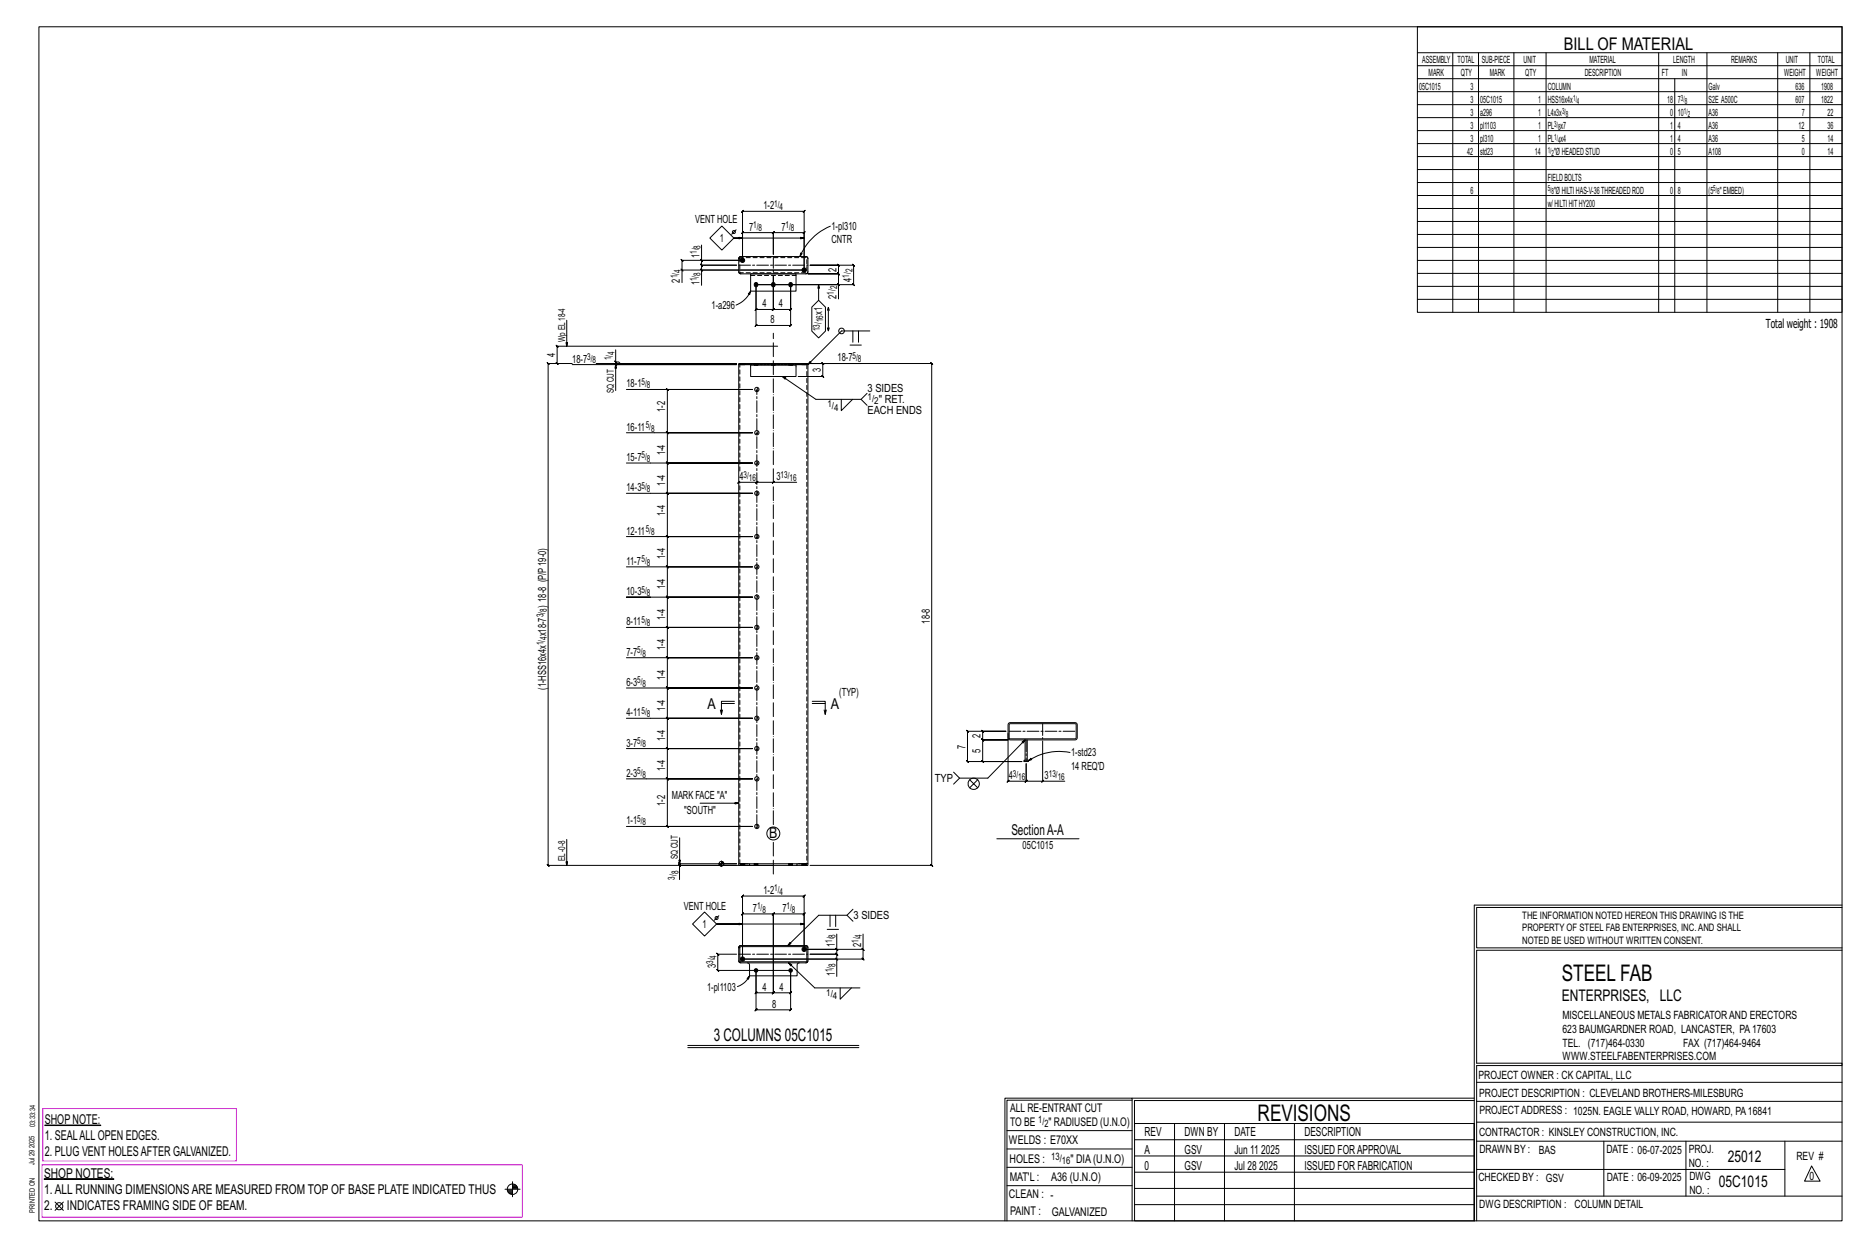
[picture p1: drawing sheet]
<svg xmlns="http://www.w3.org/2000/svg" width="914mm" height="610mm" viewBox="0 0 914 610" stroke-linecap="round" stroke-linejoin="round" font-family="sans-serif">
<g fill="#000" stroke="#000" stroke-width=".49">
<path d="M22 550l27 1zM22 577h34z"/>
<circle cx="363" cy="127" r="1.1"/>
<circle cx="370" cy="139" r="1"/>
<circle cx="378" cy="139" r="1"/>
<circle cx="387" cy="139" r="1"/>
<circle cx="394" cy="132" r="1.1"/>
<circle cx="363" cy="469" r="1.1"/>
<circle cx="370" cy="475" r=".9"/>
<circle cx="387" cy="475" r=".9"/>
<circle cx="394" cy="464" r="1.1"/>
</g>
<g fill="none" stroke="#000" stroke-width=".49">
<path d="M19 13h883v584h-883zM694 13h208v140h-208zM694 26h208M694 32h208M694 39h208M711 26v127M724 26v127M741 26v127M757 26v127M812 26v127M820 39v114M836 26v127"/>
<path d="M870 26v127M886 26v127M694 45h208M694 51h208M694 58h208M694 64h208M694 70h208M694 77h208M694 83h208M694 89h208M694 96h208M343 120v7h20h-29h-1l1 1v-1v5"/>
<path d="M353 111l6 5-6 6-6-6zM360 112l-2 3M363 116h-4h35M406 111a27 27 0 0 0-14 15M694 102h208M694 108h208M694 115h208M333 132l1 1zM334 138v-6h60v-18v-1l-1 1h1h-15v-1l-1 1h1v10v-10v-1l-1 1h1h-16l1-1-1 1v13v-24v1l1-1h-1h31l-1 1 1-1v29h-51v8M343 132l1 1zM343 127l1 1zM343 127v3v-1l1 1h-1h18h-18v-1l1 1h-1v2"/>
<path d="M362 133h.1M362 134h.1M362 126v1M362 126h32l1 1v6l-1 1h-31l-1-1v-6zM362 134h1M363 126h-1M367 134h23v8h-23zM392 124h1l-1 2zM394 126h1M395 126h.1M395 134h-1M395 126v1"/>
<path d="M395 133h.1M401 139v8M410 139l1 1zM410 139v-5h1l-1-1v1h-15h15h1l-1-1v1v-4h1l-1-1v1h-13h21l-1-1 1 1v9h-1l1 1v-1h-48v12v1l1-1h-1h9l-1 1 1-1v-16v16l-1 1 1-1h8v1l1-1h-1v-12v20h1l-1 1v-1h-17h1l-1 1v-1v-20h40v7M694 121h208M694 127h208M694 134h208M277 157v12M367 142v2h-1zM367 142a13 13 0 0 1-7 7M401 147l3 3v12l-3 3-4-3v-12zM405 152v-2l1 2"/>
<path d="M405 150v12v-2M694 140h208M694 146h208M272 177l1 1zM280 178h-12v-1l1 1h-1v245l1 1-1-1h93M301 177l1 1zM301 171v6h2l1 1h57h-69M301 177v1l1 1-1-1h60h-81M301 178v13M362 178v245h5M362 178h.1M363 178h4h-5"/>
<path d="M365 178h.1M367 178h23v1h-23zM367 179v5h23v-5M367 178h-5M381 169h-108h-1l1 1v-1v9M390 178h4h-4h5M393 178h.1M394 178h1M395 178h.1M395 178v245h-4M397 178h25zM397 178h6l-1-1 1 1v6h-1l1 1v-1h-12"/>
<path d="M406 160l-1 2M416 169h6M417 162v5M420 162v5M422 178h34v-1l1 1h-1v245l1 1-1-1h-59M426 162h-14l-17 16M307 191h61h-41l-1-1 1 1v21l-1-1 1 1h41h-61M383 184l16 11h22l3-3M412 195v6l5-6M421 195l3 3M368 212h-41l-1-1 1 1v15l-1-1 1 1h41M307 227h61h-41l-1-1 1 1v14h-1l1 1v-1h41h-61"/>
<path d="M362 236h8l1-1-1 1 1-1-1 1h9h-1l1-1v1h11M362 235l-1 1zM368 241h-41h-1l1 1v-1v22l-1-1 1 1h41h-41l-1-1 1 1v14h-1l1 1v-1h41M307 263h61M307 277h61M368 277h-41h-1l1 1v-1v15h-1l1 1v-1h41M318 292h-11h61h-41h-1l1 1v-1v15l-1-1 1 1h41h-41l-1-1 1 1v15l-1-1 1 1h41h-41l-1-1 1 1v15l-1-1 1 1h41h-41l-1-1 1 1v14h-1l1 1v-1h41M307 307h61M307 322h61M307 337h61M307 351h61h-41h-1l1 1v-1v15h-1l1 1v-1h41h-41h-1l1 1v-1v15h-1l1 1v-1h41h-61M353 347v2"/>
<path d="M353 344h7M360 343h-7v6l1-2M398 343h6v6v-2M398 344h6M403 347l1 2M473 357l1 1h18h-11v-1l1 1h-1v4l1 1-1-1h12h-12l1 1-1-1v11v-1l1 1h-1h19h-26l-1-1 1 1v-15zM493 359v23v1l1-1h-1h9v1l1-1h-1v-8v8v1l1-1h-1h8M494 354h33v1v6l-1 1h-32l-1-1zM494 354h32l1 7h-33zM307 366h61M501 372h2v1h-2zM502 372v-10l-18 19h-14l-3-3"/>
<path d="M503 362v10M503 372l2-1v1zM510 363v19h11M524 368a27 27 0 0 0-21 4M343 393h19M368 381h-41h-1l1 1v-1v23h-1l1 1v-1h41h-61M470 381l-3 3M475 382l2 1 2-1M475 385l2-2 2 2M510 382h1l-1 1zM277 411v12M333 410v13"/>
<path d="M488 410h40M332 423l1 1zM352 423h9h-28l-1-1 1 1M352 423h1M353 424h.1M353 421v3M353 422h1M362 423h4M362 423h.1M365 423h.1M367 423h23h-23zM367 423h-4"/>
<path d="M369 423h.1M371 423h.1M379 423h-46v7M386 423h.1M388 423h.1M390 423h4h1M390 423h4M393 423h.1M395 423h.1M339 452l6-6 6 6-6 6zM352 448l-2 2M363 452h-12h43"/>
<path d="M405 455h5M406 448v5M409 448v5M410 457v7h-16v-26l-1 1 1-1h-31h1l-1 1v-1v31h59l1 1-1-1v-5M415 448l3 3M418 445l-3 3h-14l-15 15M422 457v7h-28v-17l-1 1 1-1h-15l-1 1 1-1v20M722 443v154M722 443h180M902 444h-179v20h179M361 467h-10v-1l1 1h-1v8v-1l1 1h-1h36v11l1-1-1 1h-8v-1l-1 1h1v-19M362 470v1"/>
<path d="M362 463h.1M362 463h33v1v6l-1 1h-32v-1zM362 471h.1M362 463h33v7l-33 1zM366 471l1 1v5h23v-5l1-1M367 477l-1 2zM367 477l-3 4-3 2M379 467v-20l-1 1 1-1h-16h1l-1 1v-1v22h47v9M379 467v19v-1l-1 1h1h-9l1-1-1 1v-11v19v1l1-1h-1h17v1l1-1h-1v-19M386 471l13 12h22M395 463h.1M395 471h.1"/>
<path d="M395 470v1M409 469l1 1zM409 464l1 1zM410 464v3l-1-1 1 1h-13h13l-1-1 1 1v2M422 464l1 1zM902 465h-179v55h179v1h-179v76M411 483v6l6-6M337 511h83M337 513h83M554 538h-61v59M554 537h168M722 538h-167v13"/>
<path d="M723 539h179M723 530h179M493 553h61M555 550h167v47h-167zM555 558h167M575 550v47M599 550v47M634 550v47M723 549h179M723 558h179M785 558v27M825 558v27"/>
<path d="M874 558v27M251 578v8M251 580h1M493 571h61M493 562h61M555 573h167M555 566h167M723 572h151M887 570l4 8h-8zM27 588l4 4M31 588l-4 4M247 582h8"/>
<path d="M248 582h3M248 583h3M249 583h2M249 584h2M251 581h2M251 580h2M492 597v-60h62v60M493 580h61M555 589h167M555 581h167M723 585h179"/>
<circle cx="359" cy="114" r=".7"/>
<circle cx="412" cy="162" r="1.4"/>
<circle cx="370" cy="191" r="1.1"/>
<circle cx="370" cy="212" r="1.1"/>
<circle cx="370" cy="227" r="1.1"/>
<circle cx="370" cy="241" r="1.1"/>
<circle cx="370" cy="277" r="1.1"/>
<circle cx="370" cy="263" r="1.1"/>
<circle cx="370" cy="292" r="1.1"/>
<circle cx="370" cy="307" r="1.1"/>
<circle cx="370" cy="322" r="1.1"/>
<circle cx="370" cy="337" r="1.1"/>
<circle cx="370" cy="351" r="1.1"/>
<circle cx="370" cy="366" r="1.1"/>
<circle cx="370" cy="381" r="1.1"/>
<circle cx="477" cy="383" r="2.8"/>
<circle cx="370" cy="404" r="1.1"/>
<circle cx="379" cy="408" r="3"/>
<circle cx="353" cy="423" r="1.2"/>
<circle cx="351" cy="449" r=".7"/>
<circle cx="29" cy="590" r="1.8"/>
<circle cx="251" cy="582" r="2.6"/>
</g>
<path d="M21 542h95v26h-95zM21 570h235v26h-235z" fill="none" stroke="#f0f" stroke-width=".5"/>
<g fill="none" stroke="#000" stroke-width=".49" stroke-dasharray="2 1.4">
<path d="M362 127h.1M362 133v1M362 126h.1M362 134h.1M362 126h33v7h-33zM367 135h23M395 134h.1M395 126h.1M395 134v-1M362 178h.1M363 178h-1M363 178h1z"/>
<path d="M363 178h.1M364 178h.1M364 178h1M365 178h-1M365 178h.1M367 178h23zM369 178v1zM369 178h.1M370 178l-1 1M370 179v-1l-1 1M370 178v1M371 178v1"/>
<path d="M378 178v1zM378 178h.1M378 178v1M378 179l1-1-1 1M379 178v1M386 178v1zM386 178h.1M387 178l-1 1M387 179v-1l-1 1M387 178v1M388 178v1M393 178h.1"/>
<path d="M394 178h.1M394 178h-1M395 178h.1M395 178v245M362 230v-52M362 423v-187M362 423h.1M363 423h-1M363 423h1zM363 423h.1M364 423h.1M364 423h1"/>
<path d="M365 423h-1M365 423h.1M369 423h.1M370 423h-1M370 423h.1M371 423h.1M386 423h.1M387 423h-1M387 423h.1M388 423h.1M393 423h.1M394 423h.1"/>
<path d="M394 423h-1M395 423h.1M362 470h.1M362 463v1M362 471h.1M362 463h.1M362 471h1M363 463h-1M394 471h1M395 463h-1M395 471h.1M395 463h.1"/>
<path d="M395 470h.1M395 464v-1"/>
<circle cx="370" cy="191" r=".5"/>
<circle cx="370" cy="212" r=".5"/>
<circle cx="370" cy="227" r=".5"/>
<circle cx="370" cy="241" r=".5"/>
<circle cx="370" cy="263" r=".5"/>
<circle cx="370" cy="277" r=".5"/>
<circle cx="370" cy="292" r=".5"/>
<circle cx="370" cy="307" r=".5"/>
<circle cx="370" cy="337" r=".5"/>
<circle cx="370" cy="322" r=".5"/>
<circle cx="370" cy="351" r=".5"/>
<circle cx="370" cy="366" r=".5"/>
<circle cx="370" cy="381" r=".5"/>
<circle cx="370" cy="404" r=".5"/>
</g>
<path d="M379 403v-240M379 428v-16" fill="none" stroke="#000" stroke-width=".49" stroke-dasharray="6.8 1 0 1"/>
<path d="M362 130h33M379 126v8M494 358h33M510 354v7M502 362v11M370 404v-213M362 467h33" fill="none" stroke="#000" stroke-width=".49" stroke-dasharray="5.8 1 1 1"/>
<g font-size="11.2">
<text x="764" y="480">STEEL FAB</text>
<text x="616" y="548">REVISIONS</text>
</g>
<g font-size="8.6">
<text x="765" y="24">BILL OF MATERIAL</text>
<text x="349" y="510">3 COLUMNS 05C1015</text>
</g>
<g font-size="7.9">
<text x="765" y="490">ENTERPRISES, LLC</text>
<text x="846" y="569">25012</text>
<text x="841" y="581">05C1015</text>
</g>
<g font-size="7.3">
<text x="346" y="347">A</text>
<text x="407" y="347">A</text>
<text x="377" y="410">B</text>
<text x="495" y="409">SectionA-A</text>
</g>
<g font-size="6.6">
<text x="22" y="550">SHOPNOTE:</text>
<text x="22" y="558">1. SEALALLOPEN EDGES.</text>
<text x="22" y="566">2. PLUG VENT HOLESAFTER GALVANIZED.</text>
<text x="22" y="576">SHOP NOTES:</text>
<text x="22" y="584">1.ALL RUNNING DIMENSIONSARE MEASURED FROM TOP OF BASE PLATE INDICATED THUS</text>
<text x="22" y="592">2.</text>
<text x="33" y="592">INDICATES FRAMING SIDE OF BEAM.</text>
</g>
<g font-size="6.1">
<text x="864" y="161">Total weight : 1908</text>
<text x="560" y="556">REV</text>
<text x="580" y="556">DWN BY</text>
<text x="604" y="556">DATE</text>
<text x="639" y="556">DESCRIPTION</text>
<text x="560" y="564">A</text>
<text x="580" y="564">GSV</text>
<text x="604" y="564">Jun 11</text>
<text x="617" y="564">2025</text>
<text x="639" y="564">ISSUED FORAPPROVAL</text>
<text x="560" y="572">0</text>
<text x="580" y="572">GSV</text>
<text x="604" y="572">Jul 28</text>
<text x="616" y="572">2025</text>
<text x="639" y="572">ISSUED FOR FABRICATION</text>
</g>
<g font-size="5.9">
<text x="494" y="560">WELDS : E70XX</text>
<text x="494" y="569">HOLES :</text>
<text x="524" y="569">&quot; DIA(U.N.O)</text>
<text x="494" y="578">MAT'L :</text>
<text x="515" y="578">A36 (U.N.O)</text>
<text x="494" y="586">CLEAN : -</text>
<text x="495" y="595">PAINT :</text>
<text x="515" y="595">GALVANIZED</text>
</g>
<g font-size="5.8">
<text x="494" y="544">ALL RE-ENTRANT CUT</text>
<text x="494" y="551">TO BE</text>
<text x="513" y="551">&quot; RADIUSED (U.N.O)</text>
</g>
<g font-size="5.6">
<text x="765" y="499">MISCELLANEOUS METALS FABRICATORAND ERECTORS</text>
<text x="765" y="505">623 BAUMGARDNER ROAD, LANCASTER, PA17603</text>
<text x="765" y="512">TEL. (717)464-0330</text>
<text x="824" y="512">FAX (717)464-9464</text>
<text x="765" y="519">WWW.STEELFABENTERPRISES.COM</text>
<text x="724" y="528">PROJECT OWNER : CK CAPITAL, LLC</text>
<text x="724" y="537">PROJECT DESCRIPTION : CLEVELAND BROTHERS-MILESBURG</text>
<text x="724" y="545">PROJECTADDRESS : 1025N. EAGLE VALLY ROAD, HOWARD, PA16841</text>
<text x="724" y="556">CONTRACTOR : KINSLEY CONSTRUCTION, INC.</text>
<text x="724" y="564">DRAWN BY :</text>
<text x="753" y="564">BAS</text>
<text x="786" y="564">DATE : 06-07-2025</text>
<text x="827" y="564">PROJ.</text>
<text x="879" y="568">REV #</text>
<text x="827" y="571">NO. :</text>
<text x="724" y="578">CHECKED BY : GSV</text>
<text x="787" y="578">DATE : 06-09-2025</text>
<text x="827" y="578">DWG</text>
<text x="886" y="578">0</text>
<text x="827" y="584">NO. :</text>
<text x="724" y="591">DWG DESCRIPTION : COLUMN DETAIL</text>
</g>
<g font-size="5.5">
<text x="374" y="102">1-2</text>
<text x="340" y="109">VENT HOLE</text>
<text x="367" y="113">7</text>
<text x="383" y="113">7</text>
<text x="407" y="113">1-pl310</text>
<text x="352" y="118">1</text>
<text x="407" y="119">CNTR</text>
<text x="342" y="126" transform="rotate(-90 342 126)">1</text>
<text x="409" y="133" transform="rotate(-90 409 133)">2</text>
<text x="417" y="138" transform="rotate(-90 417 138)">4</text>
<text x="333" y="138" transform="rotate(-90 333 138)">2</text>
<text x="342" y="140" transform="rotate(-90 342 140)">1</text>
<text x="409" y="146" transform="rotate(-90 409 146)">2</text>
<text x="348" y="151">1-a296</text>
<text x="373" y="150">4</text>
<text x="381" y="150">4</text>
<text x="402" y="154" transform="rotate(-90 402 154)">x1</text>
<text x="377" y="158">8</text>
<text x="272" y="175" transform="rotate(-90 272 175)">4</text>
<text x="280" y="177">18-7</text>
<text x="410" y="177">18-7</text>
<text x="402" y="182" transform="rotate(-90 402 182)">3</text>
<text x="307" y="190">18-1</text>
<text x="425" y="192">3 SIDES</text>
<text x="430" y="197">&quot; RET.</text>
<text x="326" y="202" transform="rotate(-90 326 202)">1-2</text>
<text x="425" y="203">EACH ENDS</text>
<text x="307" y="211">16-11</text>
<text x="307" y="226">15-7</text>
<text x="326" y="223" transform="rotate(-90 326 223)">1-4</text>
<text x="326" y="238" transform="rotate(-90 326 238)">1-4</text>
<text x="362" y="235">4</text>
<text x="380" y="235">3</text>
<text x="307" y="240">14-3</text>
<text x="326" y="252" transform="rotate(-90 326 252)">1-4</text>
<text x="307" y="262">12-11</text>
<text x="326" y="274" transform="rotate(-90 326 274)">1-4</text>
<text x="307" y="276">11-7</text>
<text x="307" y="291">10-3</text>
<text x="326" y="288" transform="rotate(-90 326 288)">1-4</text>
<text x="267" y="298" transform="rotate(-90 267 298)">) 18-8 (P/P19-0)</text>
<text x="307" y="306">8-11</text>
<text x="326" y="303" transform="rotate(-90 326 303)">1-4</text>
<text x="455" y="305" transform="rotate(-90 455 305)">18-8</text>
<text x="267" y="311" transform="rotate(-90 267 311)">x18-7</text>
<text x="307" y="321">7-7</text>
<text x="326" y="318" transform="rotate(-90 326 318)">1-4</text>
<text x="307" y="336">6-3</text>
<text x="326" y="333" transform="rotate(-90 326 333)">1-4</text>
<text x="267" y="338" transform="rotate(-90 267 338)">(1-HSS16x4x</text>
<text x="411" y="341">(TYP)</text>
<text x="326" y="348" transform="rotate(-90 326 348)">1-4</text>
<text x="307" y="350">4-11</text>
<text x="307" y="365">3-7</text>
<text x="326" y="362" transform="rotate(-90 326 362)">1-4</text>
<text x="480" y="361" transform="rotate(-90 480 361)">2</text>
<text x="473" y="366" transform="rotate(-90 473 366)">7</text>
<text x="480" y="368" transform="rotate(-90 480 368)">5</text>
<text x="524" y="370">1-std23</text>
<text x="326" y="377" transform="rotate(-90 326 377)">1-4</text>
<text x="524" y="377">14 REQ'D</text>
<text x="307" y="380">2-3</text>
<text x="458" y="382">TYP</text>
<text x="494" y="381">4</text>
<text x="511" y="381">3</text>
<text x="326" y="394" transform="rotate(-90 326 394)">1-2</text>
<text x="329" y="391">MARK FACE &quot;A&quot;</text>
<text x="335" y="398">&quot;SOUTH&quot;</text>
<text x="307" y="403">1-1</text>
<text x="501" y="415">05C1015</text>
<text x="374" y="437">1-2</text>
<text x="335" y="445">VENT HOLE</text>
<text x="369" y="446">7</text>
<text x="383" y="446">7</text>
<text x="418" y="450">3 SIDES</text>
<text x="344" y="454">1</text>
<text x="409" y="463" transform="rotate(-90 409 463)">1</text>
<text x="421" y="463" transform="rotate(-90 421 463)">2</text>
<text x="350" y="474" transform="rotate(-90 350 474)">3</text>
<text x="409" y="478" transform="rotate(-90 409 478)">1</text>
<text x="346" y="485">1-pl1103</text>
<text x="373" y="485">4</text>
<text x="382" y="485">4</text>
<text x="378" y="493">8</text>
</g>
<g font-size="5">
<text x="745" y="450">THE INFORMATION NOTED HEREON THIS DRAWING IS THE</text>
<text x="745" y="456">PROPERTY OF STEEL FAB ENTERPRISES, INC.AND SHALL</text>
<text x="745" y="462">NOTED BE USED WITHOUT WRITTEN CONSENT.</text>
<text x="508" y="550">1/</text>
<text x="511" y="551">2</text>
<text x="515" y="568">13/</text>
<text x="520" y="570">16</text>
</g>
<g font-size="4.9">
<text x="696" y="31">ASSEMBLY</text>
<text x="714" y="31">TOTAL</text>
<text x="725" y="31">SUB-PIECE</text>
<text x="746" y="31">UNIT</text>
<text x="778" y="31">MATERIAL</text>
<text x="819" y="31">LENGTH</text>
<text x="847" y="31">REMARKS</text>
<text x="874" y="31">UNIT</text>
<text x="890" y="31">TOTAL</text>
<text x="699" y="37">MARK</text>
<text x="715" y="37">QTY</text>
<text x="729" y="37">MARK</text>
<text x="747" y="37">QTY</text>
<text x="776" y="37">DESCRIPTION</text>
<text x="814" y="37">FT</text>
<text x="823" y="37">IN</text>
<text x="873" y="37">WEIGHT</text>
<text x="889" y="37">WEIGHT</text>
<text x="695" y="44">05C1015</text>
<text x="720" y="44">3</text>
<text x="758" y="44">COLUMN</text>
<text x="836" y="44">Galv</text>
<text x="879" y="44">636</text>
<text x="891" y="44">1908</text>
<text x="720" y="50">3</text>
<text x="725" y="50">05C1015</text>
<text x="753" y="50">1</text>
<text x="758" y="50">HSS16x4x</text>
<text x="816" y="50">18</text>
<text x="821" y="50">7</text>
<text x="836" y="50">S2E A500C</text>
<text x="879" y="50">607</text>
<text x="891" y="50">1822</text>
<text x="720" y="57">3</text>
<text x="725" y="57">a296</text>
<text x="753" y="57">1</text>
<text x="758" y="57">L4x3x</text>
<text x="818" y="57">0</text>
<text x="821" y="57">10</text>
<text x="836" y="57">A36</text>
<text x="882" y="57">7</text>
<text x="895" y="57">22</text>
<text x="720" y="63">3</text>
<text x="725" y="63">pl1103</text>
<text x="753" y="63">1</text>
<text x="758" y="63">PL x7</text>
<text x="818" y="63">1</text>
<text x="821" y="63">4</text>
<text x="836" y="63">A36</text>
<text x="880" y="63">12</text>
<text x="895" y="63">36</text>
<text x="720" y="69">3</text>
<text x="725" y="69">pl310</text>
<text x="753" y="69">1</text>
<text x="758" y="69">PL x4</text>
<text x="818" y="69">1</text>
<text x="821" y="69">4</text>
<text x="836" y="69">A36</text>
<text x="882" y="69">5</text>
<text x="895" y="69">14</text>
<text x="718" y="76">42</text>
<text x="725" y="76">std23</text>
<text x="751" y="76">14</text>
<text x="761" y="76">&quot;ØHEADEDSTUD</text>
<text x="818" y="76">0</text>
<text x="821" y="76">5</text>
<text x="836" y="76">A108</text>
<text x="882" y="76">0</text>
<text x="895" y="76">14</text>
<text x="758" y="88">FIELDBOLTS</text>
<text x="720" y="95">6</text>
<text x="761" y="95">&quot;ØHILTIHAS-V-36THREADEDROD</text>
<text x="818" y="95">0</text>
<text x="821" y="95">8</text>
<text x="836" y="95">(5 &quot;EMBED)</text>
<text x="758" y="101">w/HILTIHITHY200</text>
</g>
<g font-size="4.7">
<text x="379" y="101">1/</text>
<text x="382" y="103">4</text>
<text x="369" y="112">1/</text>
<text x="371" y="113">8</text>
<text x="385" y="112">1/</text>
<text x="387" y="113">8</text>
<text x="341" y="124" transform="rotate(-90 341 124)">1/</text>
<text x="343" y="122" transform="rotate(-90 343 122)">8</text>
<text x="332" y="136" transform="rotate(-90 332 136)">1/</text>
<text x="333" y="134" transform="rotate(-90 333 134)">4</text>
<text x="341" y="138" transform="rotate(-90 341 138)">1/</text>
<text x="343" y="135" transform="rotate(-90 343 135)">8</text>
<text x="416" y="136" transform="rotate(-90 416 136)">1/</text>
<text x="417" y="133" transform="rotate(-90 417 133)">2</text>
<text x="410" y="142" transform="rotate(-90 410 142)">2</text>
<text x="408" y="144" transform="rotate(-90 408 144)">1/</text>
<text x="401" y="162" transform="rotate(-90 401 162)">13/</text>
<text x="403" y="158" transform="rotate(-90 403 158)">16</text>
<text x="277" y="167" transform="rotate(-90 277 167)">Wp EL18-4</text>
<text x="301" y="174" transform="rotate(-90 301 174)">4</text>
<text x="287" y="176">3/</text>
<text x="290" y="178">8</text>
<text x="299" y="176" transform="rotate(-90 299 176)">1/</text>
<text x="417" y="176">5/</text>
<text x="420" y="177">8</text>
<text x="314" y="188">5/</text>
<text x="317" y="190">8</text>
<text x="301" y="192" transform="rotate(-90 301 192)">SQ CUT</text>
<text x="425" y="196">1/</text>
<text x="428" y="198">2</text>
<text x="405" y="199">1/</text>
<text x="408" y="201">4</text>
<text x="316" y="209">5/</text>
<text x="319" y="211">8</text>
<text x="314" y="224">5/</text>
<text x="317" y="226">8</text>
<text x="364" y="234">3/</text>
<text x="382" y="234">13/</text>
<text x="314" y="239">5/</text>
<text x="367" y="235">16</text>
<text x="386" y="235">16</text>
<text x="317" y="241">8</text>
<text x="316" y="260">5/</text>
<text x="319" y="262">8</text>
<text x="314" y="275">5/</text>
<text x="317" y="277">8</text>
<text x="314" y="290">5/</text>
<text x="317" y="292">8</text>
<text x="268" y="299" transform="rotate(-90 268 299)">8</text>
<text x="266" y="302" transform="rotate(-90 266 302)">3/</text>
<text x="314" y="305">5/</text>
<text x="317" y="306">8</text>
<text x="266" y="316" transform="rotate(-90 266 316)">1/</text>
<text x="268" y="313" transform="rotate(-90 268 313)">4</text>
<text x="312" y="320">5/</text>
<text x="315" y="321">8</text>
<text x="312" y="334">5/</text>
<text x="315" y="336">8</text>
<text x="314" y="349">5/</text>
<text x="317" y="351">8</text>
<text x="312" y="364">5/</text>
<text x="315" y="366">8</text>
<text x="312" y="379">5/</text>
<text x="315" y="380">8</text>
<text x="496" y="380">3/</text>
<text x="498" y="382">16</text>
<text x="513" y="380">13/</text>
<text x="518" y="382">16</text>
<text x="312" y="402">5/</text>
<text x="315" y="404">8</text>
<text x="277" y="421" transform="rotate(-90 277 421)">EL-0-8</text>
<text x="332" y="420" transform="rotate(-90 332 420)">SQ CUT</text>
<text x="330" y="430" transform="rotate(-90 330 430)">3/</text>
<text x="332" y="428" transform="rotate(-90 332 428)">8</text>
<text x="379" y="436">1/</text>
<text x="382" y="438">4</text>
<text x="371" y="445">1/</text>
<text x="373" y="447">8</text>
<text x="385" y="445">1/</text>
<text x="388" y="447">8</text>
<text x="407" y="461" transform="rotate(-90 407 461)">1/</text>
<text x="409" y="459" transform="rotate(-90 409 459)">8</text>
<text x="420" y="461" transform="rotate(-90 420 461)">1/</text>
<text x="422" y="459" transform="rotate(-90 422 459)">4</text>
<text x="349" y="472" transform="rotate(-90 349 472)">3/</text>
<text x="351" y="469" transform="rotate(-90 351 469)">4</text>
<text x="409" y="473" transform="rotate(-90 409 473)">8</text>
<text x="407" y="476" transform="rotate(-90 407 476)">1/</text>
<text x="404" y="487">1/</text>
<text x="408" y="489">4</text>
</g>
<g font-size="4.2">
<text x="770" y="49">1/</text>
<text x="772" y="51">4</text>
<text x="823" y="49">3/</text>
<text x="825" y="51">8</text>
<text x="765" y="56">3/</text>
<text x="767" y="57">8</text>
<text x="824" y="56">1/</text>
<text x="826" y="57">2</text>
<text x="761" y="62">3/</text>
<text x="763" y="63">8</text>
<text x="761" y="68">1/</text>
<text x="763" y="70">4</text>
<text x="758" y="75">1/</text>
<text x="759" y="76">2</text>
<text x="758" y="94">5/</text>
<text x="759" y="95">8</text>
<text x="839" y="94">5/</text>
<text x="841" y="95">8</text>
</g>
<g font-size="3.7">
<text x="17" y="551" transform="rotate(-90 17 551)">03:33:34</text>
<text x="17" y="562" transform="rotate(-90 17 562)">2025</text>
<text x="17" y="570" transform="rotate(-90 17 570)">Jul 29</text>
<text x="17" y="593" transform="rotate(-90 17 593)">PRINTED ON</text>
</g>
</svg>
